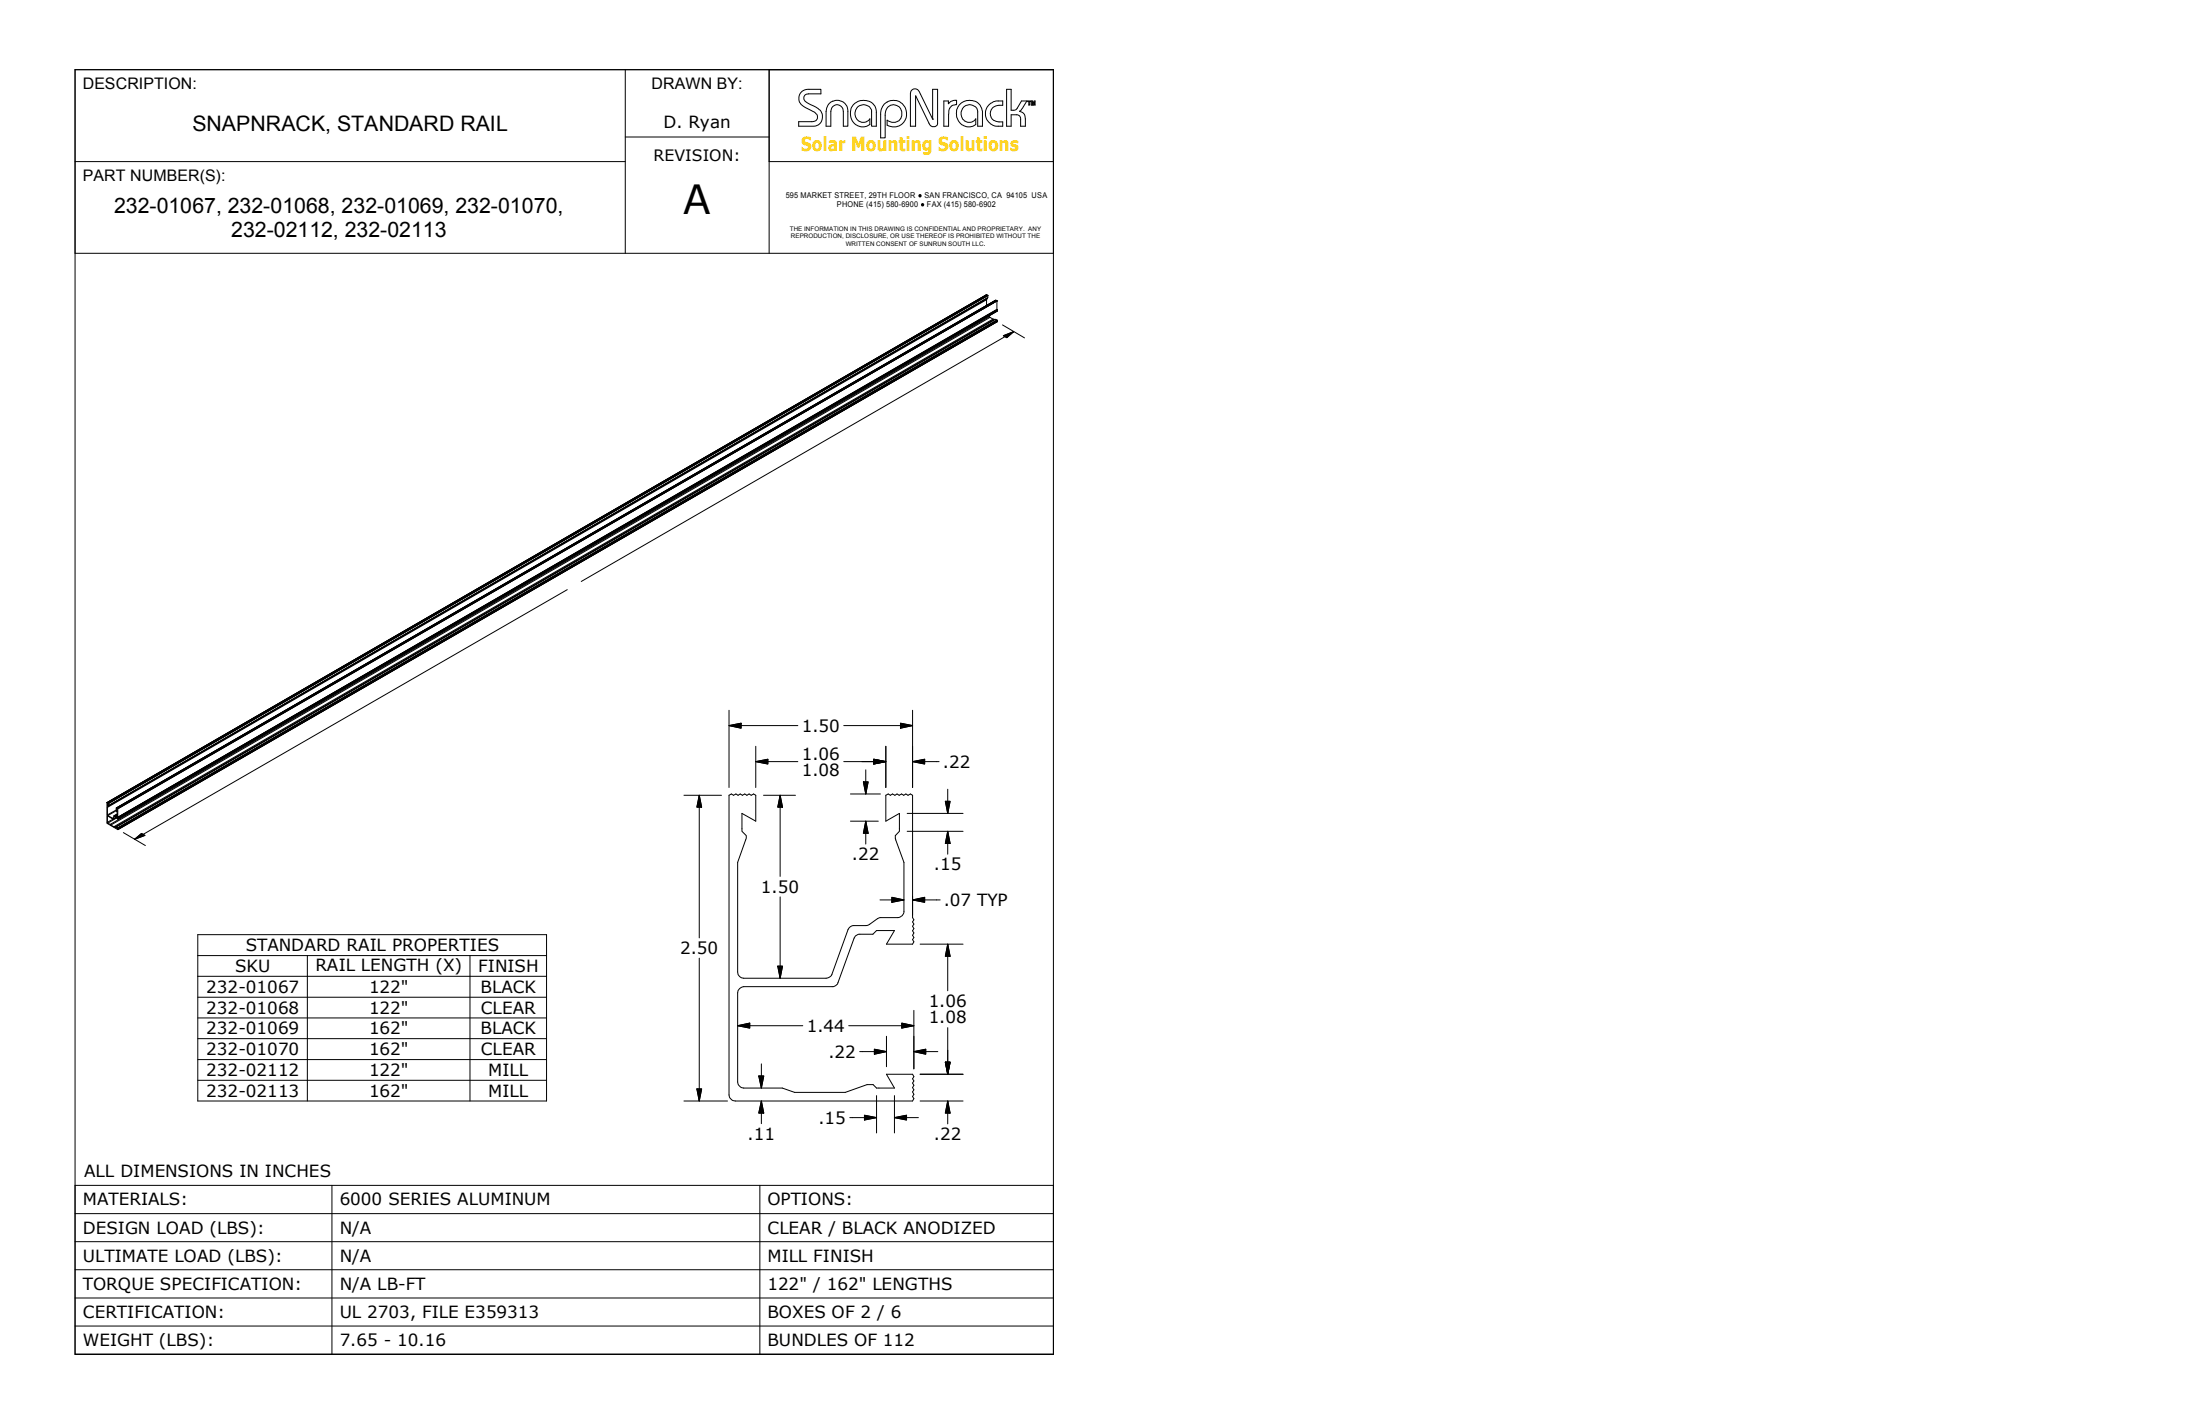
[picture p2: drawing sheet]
<svg xmlns="http://www.w3.org/2000/svg" width="432mm" height="279mm" viewBox="0 0 432 279" stroke-linecap="round" stroke-linejoin="round" font-family="sans-serif">
<g fill="none" stroke="#000" stroke-width=".2">
<path d="M14.7 13.7h192.1v252h-192.1zM122.7 13.7v36M151 13.7v36M157.2 18.1l1-.5 2.9-.1v.9h-2.4a.88 .88 0 0 0-.9 .8 .88 .88 0 0 0 .6 1l.2 .1a4.9 4.9 0 0 1 2.6 1.8 1.86 1.86 0 0 1-1.8 2.7h-2.6v-.9h2.5a.96 .96 0 0 0 1.1-.6 .96 .96 0 0 0-.4-1.2l-.4-.2a5.8 5.8 0 0 1-2.7-1.8l-.1-.5a1.88 1.88 0 0 1 .4-1.5zM178.9 17.8a.96 .96 0 0 1 1-.3 .96 .96 0 0 1 .7 .7l2.4 5.2v-5.9h1v6.7a.87 .87 0 0 1-.8 .7 .87 .87 0 0 1-.9-.7l-2.6-5.4v6h-1v-6.4zM185.3 19.8h.8v.6a1.69 1.69 0 0 1 1.6-.7v.8a1.57 1.57 0 0 0-1.5 1.9v2.4h-.9zM197.6 17.5h.9v4.1a1.07 1.07 0 0 0 1.1-.3l.9-1.5h1l-1.1 1.8-.3 .2a1.32 1.32 0 0 1 1.2 1.5v1.5h-1v-1.3a.76 .76 0 0 0-.8-1h-1v2.3h-.9zM201.7 19.8h.6v.1h-.2v.7h-.2v-.7h-.2zM202.4 19.8h.2l.2 .5 .1-.5h.3v.8h-.2v-.6l-.1 .6h-.2l-.1-.6v.6h-.2zM14.7 31.7h108M122.7 26.9h28.3M151 31.7h55.8"/>
<path d="M162.8 20.3a2.14 2.14 0 0 1 2.3-.4 2.14 2.14 0 0 1 1.3 2v2.9h-.9v-2.9a1.23 1.23 0 0 0-1.2-1.4 1.23 1.23 0 0 0-1.2 1.4v2.9h-1v-2.9l.2-.7zM167.4 20.6a2.65 2.65 0 0 1 4.5 .7l.1 3.5h-.9v-2.8a1.64 1.64 0 0 0-1.7-1.4 1.64 1.64 0 0 0-1.6 1.5 1.63 1.63 0 0 0 1 1.8 1.63 1.63 0 0 0 1.9-.6v1.1a2.49 2.49 0 0 1-2.9-.1 2.49 2.49 0 0 1-.8-2.8zM173.5 20.4a2.59 2.59 0 0 1 4.4 1.3 2.59 2.59 0 0 1-3.4 3l-.4-.1v-1a1.73 1.73 0 0 0 2.9-.9 1.73 1.73 0 0 0-2.1-2.1l-.4 .3a2.02 2.02 0 0 0-.8 1.7v4.5h-.9v-4.7a2.93 2.93 0 0 1 .7-2zM183 23.4h.1M188.3 20.6a2.58 2.58 0 0 1 2.7-.8 2.58 2.58 0 0 1 1.8 2.3v2.7h-.9v-2.8a1.61 1.61 0 0 0-1.5-1.5 1.61 1.61 0 0 0-1.7 1.3 1.6 1.6 0 0 0 .7 2 1.6 1.6 0 0 0 2.1-.5v1.1a2.43 2.43 0 0 1-2.7 .1 2.43 2.43 0 0 1-1.1-2.5l.1-.5zM194.4 20.3l1.1-.5h1.3v.9a2.17 2.17 0 0 0-2.1 .6 1.64 1.64 0 0 0-.1 1.8 1.64 1.64 0 0 0 1.5 .8h.7v.9h-.9a2.49 2.49 0 0 1-2.4-1.7 2.49 2.49 0 0 1 .9-2.8zM14.7 49.7h192.1M193.5 57.9h.1M193.6 57.9h.1M193.6 57.9l-172.6 99.6M193.6 58.8v1.1M193.6 57.9l-172.5 99.6"/>
<path d="M193.6 58.8l-172.5 99.6M193.7 57.9v.1M193.7 58h.1M193.7 57.9l-172.6 99.6M193.7 58l-172.5 99.6M193.7 58.5l.1 .1M193.8 58h.1M193.8 58.6l-.2 .2M193.8 58l-172.6 99.6M193.8 58.6l-172.6 99.6M193.8 58.5l-172.6 99.7 172.6-99.7M193.8 58l-172.5 99.6"/>
<path d="M193.9 58v.4l-172.6 99.6M193.9 58l-172.6 99.6M195.4 58.9h.1M195.4 58.9l-172.6 99.6M195.5 58.9v.1M195.5 58.9l-172.6 99.6M195.5 59h.1M195.5 59l-172.6 99.6M195.5 59l.1 .1M195.5 59l-172.5 99.6M195.6 59.1h.1M195.6 59.1l-172.6 99.5"/>
<path d="M195.6 59.1l-172.5 99.6M195.7 59.1v1.6M195.7 59.1l-172.6 99.6M194 62l.2 .1M194.2 62.1l.1 .2M194.2 62.1l-172.6 99.7M194.3 62.3l.6 .3M194.3 62.3l-172.5 99.6M194.9 62.6l.2 .1M194.9 62.6l-172.5 99.6M195.1 62.7h.1M195.1 62.7l-172.5 99.6"/>
<path d="M195.2 62.7h.1M195.2 62.7l-172.6 99.6M195.7 60.7h.1M195.7 60.8h.1M195.7 60.9h.1M195.7 61h.1M195.7 62.8l-.3-.1-172.6 99.6M195.7 62.8v.1M195.7 62.9h.1M195.7 62.9v.1M195.7 63h.1M195.7 63.1h.1"/>
<path d="M195.7 62.8l-172.6 99.6M195.7 62.9l-172.6 99.7M195.7 60.7l-172.6 99.7M195.7 61l-172.6 99.6M195.7 60.7v.2M195.7 60.9v.1M195.7 61l-172.6 99.7M195.7 63.1l-172.6 99.7M195.7 63l-172.5 99.6M195.7 62.9l-172.6 99.6M195.7 62.9l-172.5 99.6M195.7 63l-172.6 99.6"/>
<path d="M195.7 63.1l-172.6 99.6M195.7 63.1l-172.5 99.7M195.7 60.8l-172.6 99.7M195.7 60.9l-172.5 99.6M195.7 60.9l-172.5 99.7M195.7 61l-172.5 99.7M196.8 63.8l4.3 2.5M196.9 65.9l2.1-.8-1.4 1.2zM199 65.1l-84.9 49M111.3 115.7l-84.9 49M143.1 139.4v15.1M179.1 139.4v15.1"/>
<path d="M21 157.5h.1M21 157.5v4l2.1 1.3M21.1 159.9l.1 .1M21.1 157.5h.1M21.1 158.4v1.5M21.1 157.5l.1 .1M21.1 158l.1 .2M21.1 158v-.2l.2 .2M21.2 157.6h.1M21.2 158.2l-.1 .2M21.3 157.6h.1M21.3 157.9l-.2 .1"/>
<path d="M21.3 157.6v.4M22.8 158.5v.4h.2l-.1 .3M22.8 158.5l.1 .1M22.9 158.5h.1M22.9 159.2h.1M22.9 158.6l.2 .1M22.9 159.2l.1 1M22.9 158.9l-1.8 1M23 158.6h.1M23 159l-1.8 1M23 159.9l-.3 .2 .2 .1M23 160l-.4 .1"/>
<path d="M23 159.9l-.4 .2M23 159.7l-.6 .4M23.1 158.7h.1M23.1 158.7v1.7M134.2 156h7.4M137.2 156l.5 2.4h-.9zM137.2 156v28M143.1 142.4l2.4-.5v1zM143.1 156l.5-.2 .4 .2 .4-.2 .5 .2 .4-.2 .4 .2 .5-.2 .4 .2 .4-.2 .4 .2 .5-.2 .4 .2v5.1l-2.7-1.5v3.5l.9 .9v.5l-1.7 4.7v21.5a1.23 1.23 0 0 0 1.2 1.2h16.1l.5-.1 .6-.4 3.3-9 .3-.5 .6-.3h2.9l2.4-1.6h3.5a1.23 1.23 0 0 0 1.2-1.2v-9.6l-1.7-4.7v-.5l.8-.9v-3.5l-2.6 1.5v-5.1l.4-.2 .5 .2 .4-.2 .4 .2 .5-.2 .4 .2 .5-.2 .4 .2 .4-.2 .4 .2 .5-.2 .4 .2v24l.3 .5-.3 .4 .3 .4-.3 .4 .3 .5-.3 .4 .3 .4-.3 .5 .3 .4-.3 .5 .3 .4-.3 .5h-5.1l1.6-2.7h-3.6l-.7 .7h-2.8l-.6 .3-.3 .5-3.2 9-.6 .4-17.8 .1a1.32 1.32 0 0 0-1.2 1.2v17.5a1.32 1.32 0 0 0 1.2 1.2h7.5l2.5 .8h9.9l4.3-1.5h1.2l.6 .7h3.6l-1.6-2.7h5.1l.3 .4-.3 .5 .3 .4-.3 .4 .3 .4-.3 .5 .3 .4-.3 .4 .3 .5-.3 .4 .3 .5-.3 .4h-34.8a1.32 1.32 0 0 1-1.2-1.2zM143.1 142.4h13.5M148.3 149.4l2.4-.4v.9zM148.3 146.4v8.1"/>
<path d="M148.3 149.4h8.3M149.9 156h6.2M153.1 156l.5 2.4h-.9zM153.1 156v16M165.6 142.4h13.5M165.6 149.4h8.3M166.9 155.8h5.9M169.5 153.4h.9l-.5 2.4zM169.9 151v4.8M171.5 149l2.4 .4-2.4 .5zM173.9 146.4v8.1M176.7 141.9l2.4 .5-2.4 .5z"/>
<path d="M178.1 159.6h10.9M179.1 149.4l2.4-.4v.9zM179.1 149.4h5.2M185.5 157.2h1l-.5 2.4zM186 154.9v4.7M21.1 161.3l.1 .2M21.1 160.2v1.1M21.2 160.1l-.1 .1M21.2 160l.9 .6M21.2 161.5l.4 .3M21.2 160.1l1 .6M21.6 161.8l.2 .1"/>
<path d="M21.8 161.9l.6 .3M22.1 160.6h.1M22.2 160.5l-.1 .1M22.2 160.7l-1.1 .6M22.3 160.7h-.1M22.3 160.7l.6-.3-.6 .3M22.4 162.2l.2 .1M22.4 160.1h.1M22.4 160.1l-.2 .5M22.4 160.2l.5 .2-.1 .1 .3 .2M22.4 160.1h.2M22.4 160.2l-.1 .5"/>
<path d="M22.5 160.2h-.1M22.6 160.1h.1M22.6 162.3l.1 .1M22.8 162.3l.3 .1M22.8 162.3l.1 .2-.2-.1M22.8 160.5l-1.6 1M22.9 162.3h-.2M22.9 162.3l-.2 .1M23 160.2h-.1M23.1 162.8h.1M23.1 162.7l.1 .1M23.1 162.6v.1"/>
<path d="M23.1 162.6h.1M23.1 162.5h.1M23.1 162.4v.1M23.1 160.7h.1M23.1 160.6l.1 .1M23.1 160.6h.1M23.1 160.5l.1 .1M23.1 160.5h.1M23.1 160.4l.1 .1M23.1 160.4h.1M23.2 162.5l-.1 .1M24.2 163.4l4.3 2.5"/>
<path d="M26.4 164.7l1.4-1.2 .6 .4zM153.1 176v15.9M166.9 161.1h5.5M169.9 161.1l.5 2.4h-.9zM169.9 161.1v4.5M172.7 176.6h4.7M175 176.1l2.4 .5-2.4 .4zM178.1 163.1h10.9M179.1 176.6l2.4-.5v.9zM179.1 176.6h5.4M186 163.1l.5 2.4h-1zM186 163.1v4.5"/>
<path d="M38.8 183.4h68.5v32.6h-68.5zM38.8 187.5h68.5M38.8 191.6h68.5M38.8 195.7h68.5M38.8 199.7h68.5M60.3 187.5v28.5M92.2 187.5v28.5M137.2 188v28M152.7 189.6h.9l-.5 2.3zM179.4 198.2v11.5M180.6 185.3h8.4M186 185.3l.5 2.3h-1z"/>
<path d="M186 185.3v9.1M38.8 203.8h68.5M38.8 207.9h68.5M38.8 212h68.5M134.2 216h8.6M136.8 213.7h.9l-.5 2.3zM144.8 201.3l2.4-.6v1zM144.8 201.3h12.8M148.9 211.1h1l-.5 2.4zM149.4 216l.5 2.4h-1zM149.4 208.7v4.8M149.4 216v4.5"/>
<path d="M166.6 201.3h12.8M166.8 219.3h5.2M168.7 206.3h5.3M169.7 218.8l2.3 .5-2.3 .5zM171.6 205.9l2.4 .4-2.4 .5zM172 215v7.3M174 203.3v6M175.6 219.3l2.3-.5v1zM175.6 219.3h4.7M175.6 215v7.3M177 200.7l2.4 .6-2.4 .4zM179.4 206.3l2.3-.4v.9z"/>
<path d="M179.4 206.3h4.7M180.6 216h8.4M180.6 210.8h8.4M185.5 208.4h1l-.5 2.4zM186 216l.5 2.4h-1zM186 201.6v9.2M186 216v4.5M14.7 238.1h192.1M65.2 232.6v33.1M149.1 232.6v33.1M206.8 232.6h-192.1v33.1h192.1M14.7 254.7h192.1"/>
<path d="M14.7 249.1h192.1M14.7 243.6h192.1M14.7 260.2h192.1"/>
</g>
<g fill="#000">
<circle cx="180.6" cy="38.4" r=".33"/>
<circle cx="181.1" cy="40.2" r=".33"/>
</g>
<g fill="#000">
<path d="M196.9 65.9l2.1-.8-1.4 1.2zM137.2 156l.5 2.4h-.9zM143.1 142.4l2.4-.5v1zM148.3 149.4l2.4-.4v.9zM153.1 156l.5 2.4h-.9zM169.5 153.4h.9l-.5 2.4zM171.5 149l2.4 .4-2.4 .5zM176.7 141.9l2.4 .5-2.4 .5zM179.1 149.4l2.4-.4v.9zM185.5 157.2h1l-.5 2.4zM26.4 164.7l1.4-1.2 .6 .4zM169.9 161.1l.5 2.4h-.9z"/>
<path d="M175 176.1l2.4 .5-2.4 .4zM179.1 176.6l2.4-.5v.9zM186 163.1l.5 2.4h-1zM152.7 189.6h.9l-.5 2.3zM186 185.3l.5 2.3h-1zM136.8 213.7h.9l-.5 2.3zM144.8 201.3l2.4-.6v1zM148.9 211.1h1l-.5 2.4zM149.4 216l.5 2.4h-1zM169.7 218.8l2.3 .5-2.3 .5zM171.6 205.9l2.4 .4-2.4 .5zM177 200.7l2.4 .6-2.4 .4z"/>
<path d="M175.6 219.3l2.3-.5v1zM179.4 206.3l2.3-.4v.9zM185.5 208.4h1l-.5 2.4zM186 216l.5 2.4h-1z"/>
</g>
<text font-size="7.9" x="134.1" y="41.9">A</text>
<g font-size="4.2">
<text x="37.8" y="25.7">SNAPNRACK, STANDARD RAIL</text>
<text x="22.4" y="41.8">232-01067, 232-01068, 232-01069, 232-01070,</text>
<text x="45.3" y="46.6">232-02112, 232-02113</text>
</g>
<text font-size="3.8" fill="#fecf0a" x="157.2" y="29.6">Solar Mounting Solutions</text>
<g font-size="3.3">
<text x="130.2" y="25.1">D. Ryan</text>
<text x="157.4" y="143.6">1.50</text>
<text x="157.4" y="149.1">1.06</text>
<text x="157.4" y="152.3">1.08</text>
<text x="185.1" y="150.7">.22</text>
<text x="167.2" y="168.8">.22</text>
<text x="183.3" y="170.7">.15</text>
<text x="149.4" y="175.1">1.50</text>
<text x="185.3" y="177.8">.07 TYP</text>
<text x="46.1" y="190.7">SKU</text>
<text x="48.2" y="186.6">STANDARD RAIL PROPERTIES</text>
<text x="61.9" y="190.5">RAIL LENGTH (X)</text>
<text x="93.9" y="190.7">FINISH</text>
<text x="133.5" y="187.2">2.50</text>
<text x="40.5" y="194.8">232-01067</text>
<text x="72.4" y="194.8">122&quot;</text>
<text x="94.3" y="194.8">BLACK</text>
<text x="182.3" y="197.6">1.06</text>
<text x="40.5" y="198.9">232-01068</text>
<text x="40.5" y="202.9">232-01069</text>
<text x="72.4" y="198.9">122&quot;</text>
<text x="72.4" y="202.9">162&quot;</text>
<text x="94.3" y="202.9">BLACK</text>
<text x="94.4" y="198.9">CLEAR</text>
<text x="158.3" y="202.4">1.44</text>
<text x="182.3" y="200.8">1.08</text>
<text x="40.5" y="207">232-01070</text>
<text x="72.4" y="207.1">162&quot;</text>
<text x="94.4" y="207">CLEAR</text>
<text x="162.6" y="207.6">.22</text>
<text x="40.5" y="211.1">232-02112</text>
<text x="40.5" y="215.2">232-02113</text>
<text x="72.4" y="211.2">122&quot;</text>
<text x="72.4" y="215.2">162&quot;</text>
<text x="95.8" y="211.1">MILL</text>
<text x="95.8" y="215.2">MILL</text>
<text x="160.7" y="220.5">.15</text>
<text x="146.7" y="223.6">.11</text>
<text x="183.3" y="223.7">.22</text>
<text x="16.5" y="230.9">ALL DIMENSIONS IN INCHES</text>
<text x="16.3" y="236.5">MATERIALS:</text>
<text x="66.7" y="236.5">6000 SERIES ALUMINUM</text>
<text x="150.6" y="236.5">OPTIONS:</text>
<text x="16.3" y="242.1">DESIGN LOAD (LBS):</text>
<text x="66.7" y="242.1">N/A</text>
<text x="150.6" y="242.1">CLEAR / BLACK ANODIZED</text>
<text x="16.3" y="247.6">ULTIMATE LOAD (LBS):</text>
<text x="66.7" y="247.6">N/A</text>
<text x="150.6" y="247.6">MILL FINISH</text>
<text x="16.3" y="253.1">TORQUE SPECIFICATION:</text>
<text x="66.7" y="253.1">N/A LB-FT</text>
<text x="150.6" y="253.1">122&quot; / 162&quot; LENGTHS</text>
<text x="16.3" y="258.6">CERTIFICATION:</text>
<text x="66.7" y="258.6">UL 2703, FILE E359313</text>
<text x="150.6" y="258.6">BOXES OF 2 / 6</text>
<text x="16.3" y="264.2">WEIGHT (LBS):</text>
<text x="66.7" y="264.2">7.65 - 10.16</text>
<text x="150.6" y="264.2">BUNDLES OF 112</text>
</g>
<g font-size="3.1">
<text x="16.3" y="17.5">DESCRIPTION:</text>
<text x="127.9" y="17.4">DRAWN BY:</text>
<text x="16.3" y="35.5">PART NUMBER(S):</text>
<text x="128.3" y="31.5">REVISION:</text>
</g>
<g font-size="1.6">
<text x="154.2" y="38.9">595 MARKET STREET, 29TH FLOOR</text>
<text x="164.3" y="40.6">PHONE (415) 580-6900</text>
<text x="181.4" y="38.9">SAN FRANCISCO, CA 94105 USA</text>
<text x="181.9" y="40.6">FAX (415) 580-6902</text>
</g>
<g font-size="1.2">
<text x="155" y="45.3">THE INFORMATION IN THIS DRAWING IS CONFIDENTIAL AND PROPRIETARY. ANY</text>
<text x="155.2" y="46.7">REPRODUCTION, DISCLOSURE, OR USE THEREOF IS PROHIBITED WITHOUT THE</text>
<text x="166" y="48.2">WRITTEN CONSENT OF SUNRUN SOUTH LLC.</text>
</g>
</svg>
